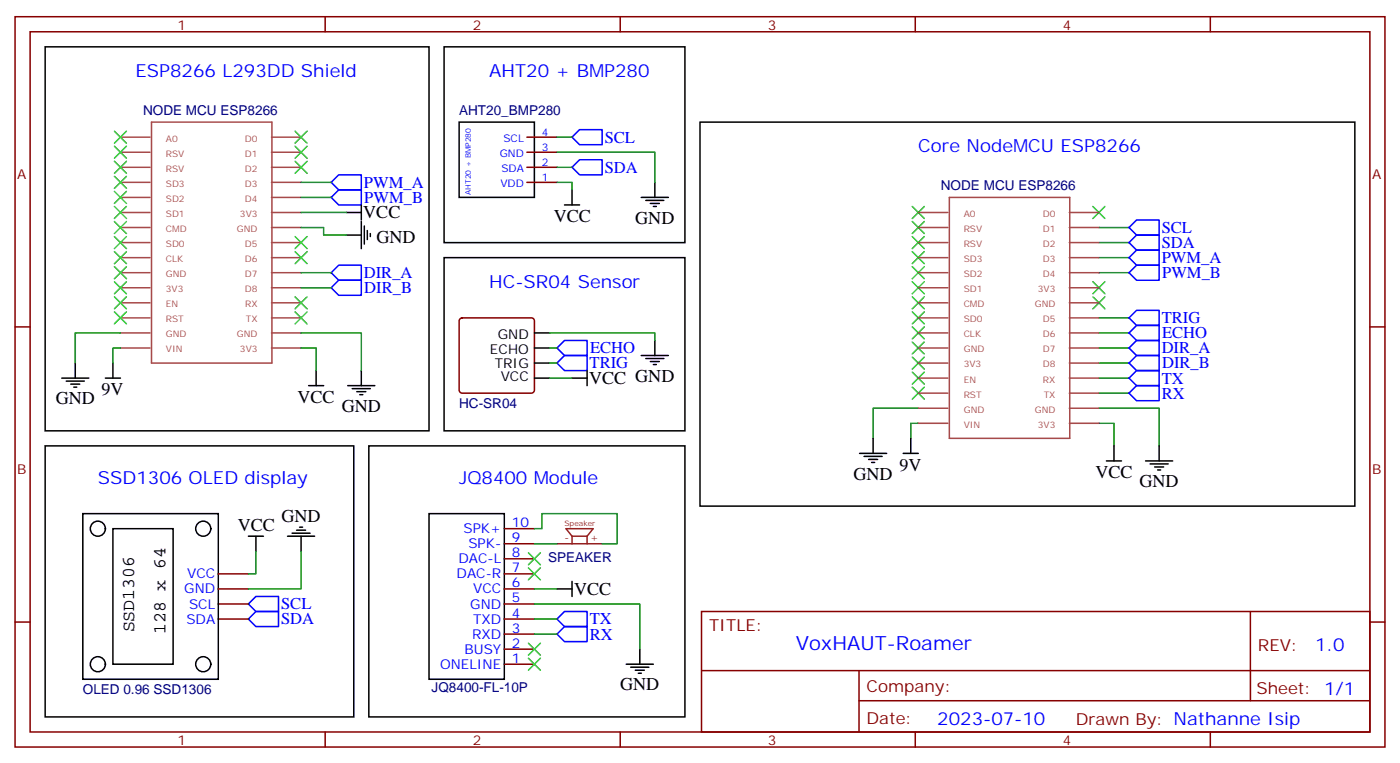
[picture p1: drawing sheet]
<svg xmlns="http://www.w3.org/2000/svg" width="328mm" height="179mm" viewBox="0 0 328 179" stroke-linecap="round" stroke-linejoin="round" font-family="sans-serif">
<g fill="none" stroke="#870000" stroke-width=".35">
<path d="M3.5 3.9h321.1v171.1h-321.1zM7.1 7.4h313.9v164.1h-313.9zM76.2 3.9v3.5M145.3 3.9v3.5M214.5 3.9v3.5M283.6 3.9v3.5M123.5 32.1h7M123.5 35.7h7M123.5 39.2h7M123.5 42.7h7M3.5 76.6h3.6M107.8 74.7l.5-.2h16.2a.71 .71 0 0 1 .7 .7v16.2a.76 .76 0 0 1-.7 .7h-16.2a.76 .76 0 0 1-.7-.7v-16.2z"/>
<path d="M321 76.6h3.6M51.2 134.4h7M51.2 138h7M118.2 134.4h7M118.2 138h7M118.2 130.9h7M118.2 127.4h7M118.2 123.9h7M3.5 145.7h3.6M51.2 141.5h7M51.2 145h7M118.2 141.5h7"/>
<path d="M118.2 145h7M118.2 155.6h7M118.2 152.1h7M118.2 148.6h7M164.4 143.3h156.6v28.2h-156.6zM164.4 157.1h156.5M201.3 157.1v14.1M293 143.3v20.9M321 145.7h3.6M76.2 171.5v3.5M145.3 171.5v3.5M201.3 164.2h119.6"/>
<path d="M214.5 171.5v3.5M283.6 171.5v3.5"/>
</g>
<g fill="none" stroke="#a64a4a" stroke-width=".35">
<path d="M28.2 32.1h7M28.2 35.7h7M28.2 39.2h7M35.5 28.6h28.2v56.5h-28.2zM63.6 32.1h7M63.6 35.7h7M63.6 39.2h7M28.2 49.8h7M28.2 53.3h7M28.2 42.7h7M28.2 46.2h7M28.2 56.8h7"/>
<path d="M63.6 49.8h7M63.6 53.3h7M63.6 42.7h7M63.6 46.2h7M63.6 56.8h7M215.2 49.8h6.9M215.2 53.3h6.9M215.2 56.8h6.9M222.5 46.2h28.2v56.5h-28.2zM250.6 49.8h6.9M250.6 53.3h6.9M250.6 56.8h6.9"/>
<path d="M28.2 67.4h7M28.2 60.4h7M28.2 63.9h7M28.2 70.9h7M28.2 78h7M28.2 74.5h7M63.6 67.4h7M63.6 60.4h7M63.6 63.9h7M63.6 70.9h7M63.6 78h7M63.6 74.5h7"/>
<path d="M215.2 67.4h6.9M215.2 60.4h6.9M215.2 63.9h6.9M215.2 70.9h6.9M215.2 78h6.9M215.2 74.5h6.9M250.6 67.4h6.9M250.6 60.4h6.9M250.6 63.9h6.9M250.6 70.9h6.9M250.6 78h6.9M250.6 74.5h6.9"/>
<path d="M28.2 81.5h7M63.6 81.5h7M215.2 85.1h6.9M215.2 81.5h6.9M215.2 99.2h6.9M215.2 88.6h6.9M215.2 95.6h6.9M215.2 92.1h6.9M250.6 85.1h6.9M250.6 81.5h6.9M250.6 99.2h6.9M250.6 88.6h6.9"/>
<path d="M250.6 95.6h6.9M250.6 92.1h6.9"/>
</g>
<g fill="none" stroke="#000" stroke-width=".35">
<path d="M10.6 11h89.9v89.9h-89.9zM104.1 11h56.4v45.8h-56.4zM107.6 28.6h17.6v17.6h-17.6zM164 28.6h153.5v90h-153.5zM81.1 49.8h3.6M81.1 55.1h3.6M84.7 48v3.5M84.7 51.9v6.3M85.4 53v4.2M86.1 54v2.1M86.8 54.7v.7M132.3 48h3.5"/>
<path d="M134.1 44.5v3.5M150.3 46.2h6.3M151.3 47h4.3M152.4 47.7h2.1M153.1 48.4h.7M153.5 42.7v3.5M104.1 60.4h56.4v40.5h-56.4zM125.2 78h3.6M153.5 79.8v3.5M14.5 88.6h6.3M15.5 89.3h4.3M16.6 90h2.1"/>
<path d="M17.3 90.7h.7M17.6 85.1v3.5M24.7 88.6h3.5M26.5 85.1v3.5M72.3 90.3h3.5M74.1 86.8v3.5M81.5 90.3h6.3M82.5 91.1h4.3M83.6 91.8h2.1M84.3 92.5h.7M84.7 86.8v3.5M125.2 88.6h3.6"/>
<path d="M125.2 85.1h3.6M125.2 81.5h3.6M134.1 88.6h3.5M137.6 86.8v3.5M150.3 83.3h6.3M151.3 84h4.3M152.4 84.7h2.1M153.1 85.4h.7M10.6 104.5h72.3v63.5h-72.3zM86.4 104.5h74.1v63.5h-74.1zM201.4 106.2h6.4M202.5 106.9h4.2"/>
<path d="M203.6 107.6h2.1M204.3 108.3h.7M204.6 102.7v3.5M211.7 106.2h3.5M213.4 102.7v3.5M259.3 108h3.5M261.1 104.5v3.5M268.5 108h6.3M269.5 108.7h4.3M270.6 109.4h2.1M271.3 110.1h.7M271.6 104.5v3.5"/>
<path d="M19.4 120.3h31.8v38.8h-31.8zM26.5 123.9h14.1v31.7h-14.1zM58.2 125.6h3.5M60 125.6v3.6M67.4 125.6h6.3M68.4 124.9h4.3M69.5 124.2h2.1M70.2 123.5h.7M70.6 125.6v3.6M100.5 120.3h17.7v38.8h-17.7zM130.5 138h3.6M134.1 136.2v3.5"/>
<path d="M146.8 155.6h6.3M147.8 156.3h4.2M148.9 157h2.1M149.6 157.7h.7M149.9 152.1v3.5"/>
<circle cx="22.9" cy="123.9" r="1.76"/>
<circle cx="47.6" cy="123.9" r="1.76"/>
<circle cx="22.9" cy="155.6" r="1.76"/>
<circle cx="47.6" cy="155.6" r="1.76"/>
</g>
<g fill="none" stroke="#008700" stroke-width=".35">
<path d="M130.5 35.7h23v7M130.5 32.1h3.6M130.5 39.2h3.6M70.6 53.3h5.2v1.8h5.3M70.6 42.7h7M70.6 46.2h7M70.6 49.8h10.5M130.5 42.7h3.6v1.8M257.5 56.8h7.1M257.5 53.3h7.1M28.2 78h-10.6v7.1M70.6 78h14.1v8.8"/>
<path d="M70.6 63.9h7M70.6 67.4h7M128.8 78h24.7v1.8M257.5 63.9h7.1M257.5 78h7.1M257.5 74.5h7.1M257.5 60.4h7.1M28.2 81.5h-1.7v3.6M70.6 81.5h3.5v5.3M128.8 81.5h1.7M128.8 85.1h1.7M128.8 88.6h5.3"/>
<path d="M215.2 99.2h-1.8v3.5M215.2 95.6h-10.6v7.1M257.5 95.6h14.1v8.9M257.5 99.2h3.6v5.3M257.5 81.5h7.1M257.5 85.1h7.1M257.5 88.6h7.1M257.5 92.1h7.1M60 129.2v5.2h-1.8M70.6 129.2v8.8h-12.4M125.2 123.9h1.8v-3.6h17.6v7.1h-3.5M125.2 127.4h5.3"/>
<path d="M125.2 138h5.3M125.2 141.5h24.7v10.6M125.2 145h5.3M125.2 148.6h5.3"/>
</g>
<g fill="none" stroke="#00f" stroke-width=".35">
<path d="M134.1 39.2l1.7-1.8h5.3v3.6h-5.3zM135.8 30.4h5.3v3.5h-5.3l-1.7-1.8zM77.6 42.7l1.8-1.7h5.3v3.5h-5.3zM77.6 46.2l1.8-1.7h5.3v3.5h-5.3zM264.6 56.8l1.7-1.7h5.3v3.5h-5.3zM266.3 58.6h5.3v3.5h-5.3l-1.7-1.7zM266.3 51.5h5.3v3.6h-5.3l-1.7-1.8zM77.6 63.9l1.8-1.8h5.3v3.6h-5.3zM77.6 67.4l1.8-1.7h5.3v3.5h-5.3zM264.6 74.5l1.7-1.8h5.3v3.5h-5.3zM266.3 76.2h5.3v3.6h-5.3l-1.7-1.8zM266.3 62.1h5.3v3.6h-5.3l-1.7-1.8z"/>
<path d="M130.5 85.1l1.8-1.8h5.3v3.5h-5.3zM130.5 81.5l1.8-1.7h5.3v3.5h-5.3zM264.6 85.1l1.7-1.8h5.3v3.5h-5.3zM264.6 81.5l1.7-1.7h5.3v3.5h-5.3zM264.6 88.6l1.7-1.8h5.3v3.5h-5.3zM266.3 90.3h5.3v3.6h-5.3l-1.7-1.8zM58.2 141.5l1.8-1.8h5.3v3.6h-5.3zM58.2 145l1.8-1.7h5.3v3.5h-5.3zM130.5 145l1.8-1.7h5.3v3.5h-5.3zM130.5 148.6l1.8-1.8h5.3v3.5h-5.3z"/>
</g>
<g fill="none" stroke="#3c3" stroke-width=".35">
<path d="M26.8 37.8l2.8 2.8M26.8 34.3l2.8 2.8M26.8 30.7l2.8 2.8M29.6 37.8l-2.8 2.8M29.6 34.3l-2.8 2.8M29.6 30.7l-2.8 2.8M69.1 30.7l2.9 2.8M69.1 34.3l2.9 2.8M69.1 37.8l2.9 2.8M72 30.7l-2.9 2.8M72 34.3l-2.9 2.8M72 37.8l-2.9 2.8"/>
<path d="M26.8 58.9l2.8 2.9M26.8 55.4l2.8 2.8M26.8 51.9l2.8 2.8M26.8 48.4l2.8 2.8M26.8 44.8l2.8 2.9M26.8 41.3l2.8 2.8M29.6 58.9l-2.8 2.9M29.6 55.4l-2.8 2.8M29.6 51.9l-2.8 2.8M29.6 48.4l-2.8 2.8M29.6 44.8l-2.8 2.9M29.6 41.3l-2.8 2.8"/>
<path d="M69.1 55.4l2.9 2.8M69.1 58.9l2.9 2.9M72 55.4l-2.9 2.8M72 58.9l-2.9 2.9M213.8 48.4l2.8 2.8M213.8 51.9l2.8 2.8M213.8 55.4l2.8 2.8M213.8 58.9l2.8 2.9M216.6 48.4l-2.8 2.8M216.6 51.9l-2.8 2.8M216.6 55.4l-2.8 2.8M216.6 58.9l-2.8 2.9"/>
<path d="M256.1 48.4l2.8 2.8M258.9 48.4l-2.8 2.8M26.8 73.1l2.8 2.8M26.8 69.5l2.8 2.9M26.8 66l2.8 2.8M26.8 62.5l2.8 2.8M29.6 73.1l-2.8 2.8M29.6 69.5l-2.8 2.9M29.6 66l-2.8 2.8M29.6 62.5l-2.8 2.8M69.1 69.5l2.9 2.9M69.1 73.1l2.9 2.8"/>
<path d="M72 69.5l-2.9 2.9M72 73.1l-2.9 2.8M213.8 62.5l2.8 2.8M213.8 66l2.8 2.8M213.8 69.5l2.8 2.9M213.8 73.1l2.8 2.8M213.8 76.6l2.8 2.8M216.6 62.5l-2.8 2.8M216.6 66l-2.8 2.8M216.6 69.5l-2.8 2.9M216.6 73.1l-2.8 2.8M216.6 76.6l-2.8 2.8"/>
<path d="M256.1 69.5l2.8 2.9M256.1 66l2.8 2.8M258.9 69.5l-2.8 2.9M258.9 66l-2.8 2.8M213.8 80.1l2.8 2.8M213.8 83.6l2.8 2.9M213.8 87.2l2.8 2.8M213.8 90.7l2.8 2.8M216.6 80.1l-2.8 2.8M216.6 83.6l-2.8 2.9M216.6 87.2l-2.8 2.8M216.6 90.7l-2.8 2.8"/>
<path d="M123.8 133l2.8 2.9M123.8 129.5l2.8 2.8M126.6 133l-2.8 2.9M126.6 129.5l-2.8 2.8M123.8 154.2l2.8 2.8M123.8 150.7l2.8 2.8M126.6 154.2l-2.8 2.8M126.6 150.7l-2.8 2.8"/>
</g>
<path d="M130.5 127.4h10.6M134.1 125.6v1.8M134.1 125.6h3.5M134.1 125.6l-1.5-1.7h6.4l-1.4 1.7M137.6 125.6v1.8" fill="none" stroke="#8c2424" stroke-width=".35"/>
<text font-size="4.6" fill="#00f" x="186.5" y="152.3">VoxHAUT-Roamer</text>
<g font-size="4.2" fill="#00f">
<text x="31.7" y="18">ESP8266 L293DD Shield</text>
<text x="114.7" y="18">AHT20 + BMP280</text>
<text x="215.2" y="35.7">Core NodeMCU ESP8266</text>
<text x="114.7" y="67.4">HC-SR04 Sensor</text>
<text x="22.9" y="113.3">SSD1306 OLED display</text>
<text x="107.6" y="113.3">JQ8400 Module</text>
<text x="308.2" y="152.5">1.0</text>
<text x="219.6" y="169.9">2023-07-10</text>
</g>
<g font-size="4.2">
<text x="85.1" y="51.2">VCC</text>
<text x="129.8" y="52">VCC</text>
<text x="148.9" y="52.4">GND</text>
<text x="88.2" y="56.8">GND</text>
<text x="138" y="90">VCC GND</text>
<text x="13.1" y="94.7">GND</text>
<text x="23.8" y="92.6">9V</text>
<text x="69.7" y="94.3">VCC</text>
<text x="80.1" y="96.4">GND</text>
<text x="200" y="112.3">GND</text>
<text x="210.8" y="110.2">9V</text>
<text x="256.7" y="112">VCC</text>
<text x="267.1" y="114.1">GND</text>
<text x="55.7" y="124.4">VCC</text>
<text x="66" y="122.3">GND</text>
<text x="134.5" y="139.4">VCC</text>
<text x="31.4" y="148.2" transform="rotate(-90 31.4 148.2)">SSD1306</text>
<text x="38.8" y="148.6" transform="rotate(-90 38.8 148.6)">128 x 64</text>
<text x="145.3" y="161.7">GND</text>
</g>
<g font-size="3.9" fill="#00f">
<text x="141.7" y="33.4">SCL</text>
<text x="141.7" y="40.5">SDA</text>
<text x="85.3" y="44">PWM_A</text>
<text x="85.4" y="47.5">PWM_B</text>
<text x="272.2" y="58.1">SDA</text>
<text x="272.2" y="54.6">SCL</text>
<text x="85.3" y="65.2">DIR_A</text>
<text x="272.2" y="61.6">PWM_A</text>
<text x="272.3" y="65.2">PWM_B</text>
<text x="85.4" y="68.7">DIR_B</text>
<text x="272.2" y="75.7">TRIG</text>
<text x="138.3" y="82.8">ECHO</text>
<text x="272.2" y="82.8">DIR_A</text>
<text x="272.3" y="79.3">ECHO</text>
<text x="138.2" y="86.3">TRIG</text>
<text x="272.2" y="89.9">TX</text>
<text x="272.3" y="86.3">DIR_B</text>
<text x="272.2" y="93.4">RX</text>
<text x="65.9" y="142.8">SCL</text>
<text x="65.9" y="146.3">SDA</text>
<text x="138.2" y="146.3">TX</text>
<text x="138.2" y="149.8">RX</text>
</g>
<g font-size="3.9" fill="#800">
<text x="166.2" y="147.8">TITLE:</text>
<text x="294.8" y="152.5">REV:</text>
<text x="203.1" y="162">Company:</text>
<text x="294.4" y="162.7">Sheet: 1/1</text>
<text x="203.1" y="169.7">Date:</text>
<text x="252.1" y="169.8">Drawn By: Nathanne Isip</text>
</g>
<g font-size="3.2" fill="#800">
<text x="41.6" y="6.9">1</text>
<text x="110.8" y="6.9">2</text>
<text x="179.9" y="6.9">3</text>
<text x="249.1" y="6.9">4</text>
<text x="4.1" y="42">A</text>
<text x="321.6" y="42">A</text>
<text x="4.1" y="111.2">B</text>
<text x="321.6" y="111.2">B</text>
<text x="41.6" y="174.5">1</text>
<text x="110.8" y="174.5">2</text>
<text x="179.9" y="174.5">3</text>
<text x="249.1" y="174.5">4</text>
</g>
<g font-size="3.2" fill="#000080">
<text x="33.5" y="26.8">NODE MCU ESP8266</text>
<text x="107.6" y="26.8">AHT20_BMP280</text>
<text x="220.5" y="44.5">NODE MCU ESP8266</text>
<text x="107.6" y="95.6">HC-SR04</text>
<text x="128.4" y="131.6">SPEAKER</text>
<text x="19.4" y="162.7">OLED 0.96 SSD1306</text>
<text x="101.2" y="162.2">JQ8400-FL-10P</text>
</g>
<g font-size="3.2">
<text x="114.8" y="82.9">ECHO</text>
<text x="116.6" y="79.4">GND</text>
<text x="116" y="86.1">TRIG</text>
<text x="117.3" y="89.3">VCC</text>
</g>
<g font-size="3.2" fill="#00f">
<text x="108.6" y="124.9">SPK+</text>
<text x="119.9" y="123.5">10</text>
<text x="107.4" y="132">DAC-L</text>
<text x="109.8" y="128.4">SPK-</text>
<text x="119.9" y="130.6">8</text>
<text x="119.9" y="127">9</text>
<text x="43.8" y="135.5">VCC</text>
<text x="107" y="135.5">DAC-R</text>
<text x="119.9" y="137.6">6</text>
<text x="119.9" y="134.1">7</text>
<text x="43.2" y="139">GND</text>
<text x="44.3" y="142.6">SCL</text>
<text x="110.2" y="142.6">GND</text>
<text x="110.9" y="139">VCC</text>
<text x="119.9" y="141.1">5</text>
<text x="43.7" y="146.1">SDA</text>
<text x="110.6" y="149.6">RXD</text>
<text x="110.9" y="146.1">TXD</text>
<text x="119.9" y="148.2">3</text>
<text x="119.9" y="144.7">4</text>
<text x="108.9" y="153.1">BUSY</text>
<text x="119.9" y="155.3">1</text>
<text x="119.9" y="151.7">2</text>
<text x="103.1" y="156.7">ONELINE</text>
</g>
<g font-size="2.5" fill="#00f">
<text x="118" y="33.2">SCL</text>
<text x="127" y="31.8">4</text>
<text x="127" y="35.3">3</text>
<text x="117.1" y="36.7">GND</text>
<text x="117.5" y="40.3">SDA</text>
<text x="127" y="38.8">2</text>
<text x="117.3" y="43.8">VDD</text>
<text x="127" y="42.4">1</text>
</g>
<g font-size="2.5" fill="#8d2323">
<text x="132.3" y="126.7">-</text>
<text x="138.3" y="126.7">+</text>
</g>
<g font-size="2.1" fill="#a54b4b">
<text x="38.9" y="33.2">A0</text>
<text x="57.4" y="33.2">D0</text>
<text x="38.9" y="36.7">RSV</text>
<text x="38.9" y="40.2">RSV</text>
<text x="57.4" y="36.7">D1</text>
<text x="57.4" y="40.2">D2</text>
<text x="38.9" y="47.3">SD2</text>
<text x="38.9" y="43.8">SD3</text>
<text x="57.4" y="43.8">D3</text>
<text x="57.4" y="47.3">D4</text>
<text x="38.9" y="50.8">SD1</text>
<text x="56.2" y="50.8">3V3</text>
<text x="225.8" y="50.8">A0</text>
<text x="244.4" y="50.8">D0</text>
<text x="38.9" y="54.3">CMD</text>
<text x="38.9" y="57.9">SD0</text>
<text x="55.5" y="54.3">GND</text>
<text x="57.4" y="57.9">D5</text>
<text x="225.8" y="54.3">RSV</text>
<text x="225.8" y="57.9">RSV</text>
<text x="244.4" y="54.3">D1</text>
<text x="244.4" y="57.9">D2</text>
<text x="38.9" y="61.4">CLK</text>
<text x="38.9" y="64.9">GND</text>
<text x="57.4" y="61.4">D6</text>
<text x="57.4" y="64.9">D7</text>
<text x="225.8" y="64.9">SD2</text>
<text x="225.8" y="61.4">SD3</text>
<text x="244.4" y="61.4">D3</text>
<text x="244.4" y="64.9">D4</text>
<text x="38.9" y="68.5">3V3</text>
<text x="38.9" y="72">EN</text>
<text x="57.4" y="68.5">D8</text>
<text x="57.4" y="72">RX</text>
<text x="225.8" y="72">CMD</text>
<text x="225.8" y="68.5">SD1</text>
<text x="242.5" y="72">GND</text>
<text x="243.2" y="68.5">3V3</text>
<text x="38.9" y="75.5">RST</text>
<text x="57.6" y="75.5">TX</text>
<text x="225.8" y="75.5">SD0</text>
<text x="244.4" y="75.5">D5</text>
<text x="38.9" y="79">GND</text>
<text x="38.9" y="82.6">VIN</text>
<text x="55.5" y="79">GND</text>
<text x="56.2" y="82.6">3V3</text>
<text x="225.8" y="79">CLK</text>
<text x="225.8" y="82.6">GND</text>
<text x="244.4" y="79">D6</text>
<text x="244.4" y="82.6">D7</text>
<text x="225.8" y="86.1">3V3</text>
<text x="225.8" y="89.6">EN</text>
<text x="244.4" y="86.1">D8</text>
<text x="244.4" y="89.6">RX</text>
<text x="225.8" y="93.2">RST</text>
<text x="244.6" y="93.2">TX</text>
<text x="225.8" y="96.7">GND</text>
<text x="225.8" y="100.2">VIN</text>
<text x="242.5" y="96.7">GND</text>
<text x="243.2" y="100.2">3V3</text>
</g>
<text font-size="1.8" fill="#00f" x="110.4" y="45.6" transform="rotate(-90 110.4 45.6)">AHT20 + BMP280</text>
<text font-size="1.8" fill="#8d2323" x="132.3" y="123.2">Speaker</text>
</svg>
